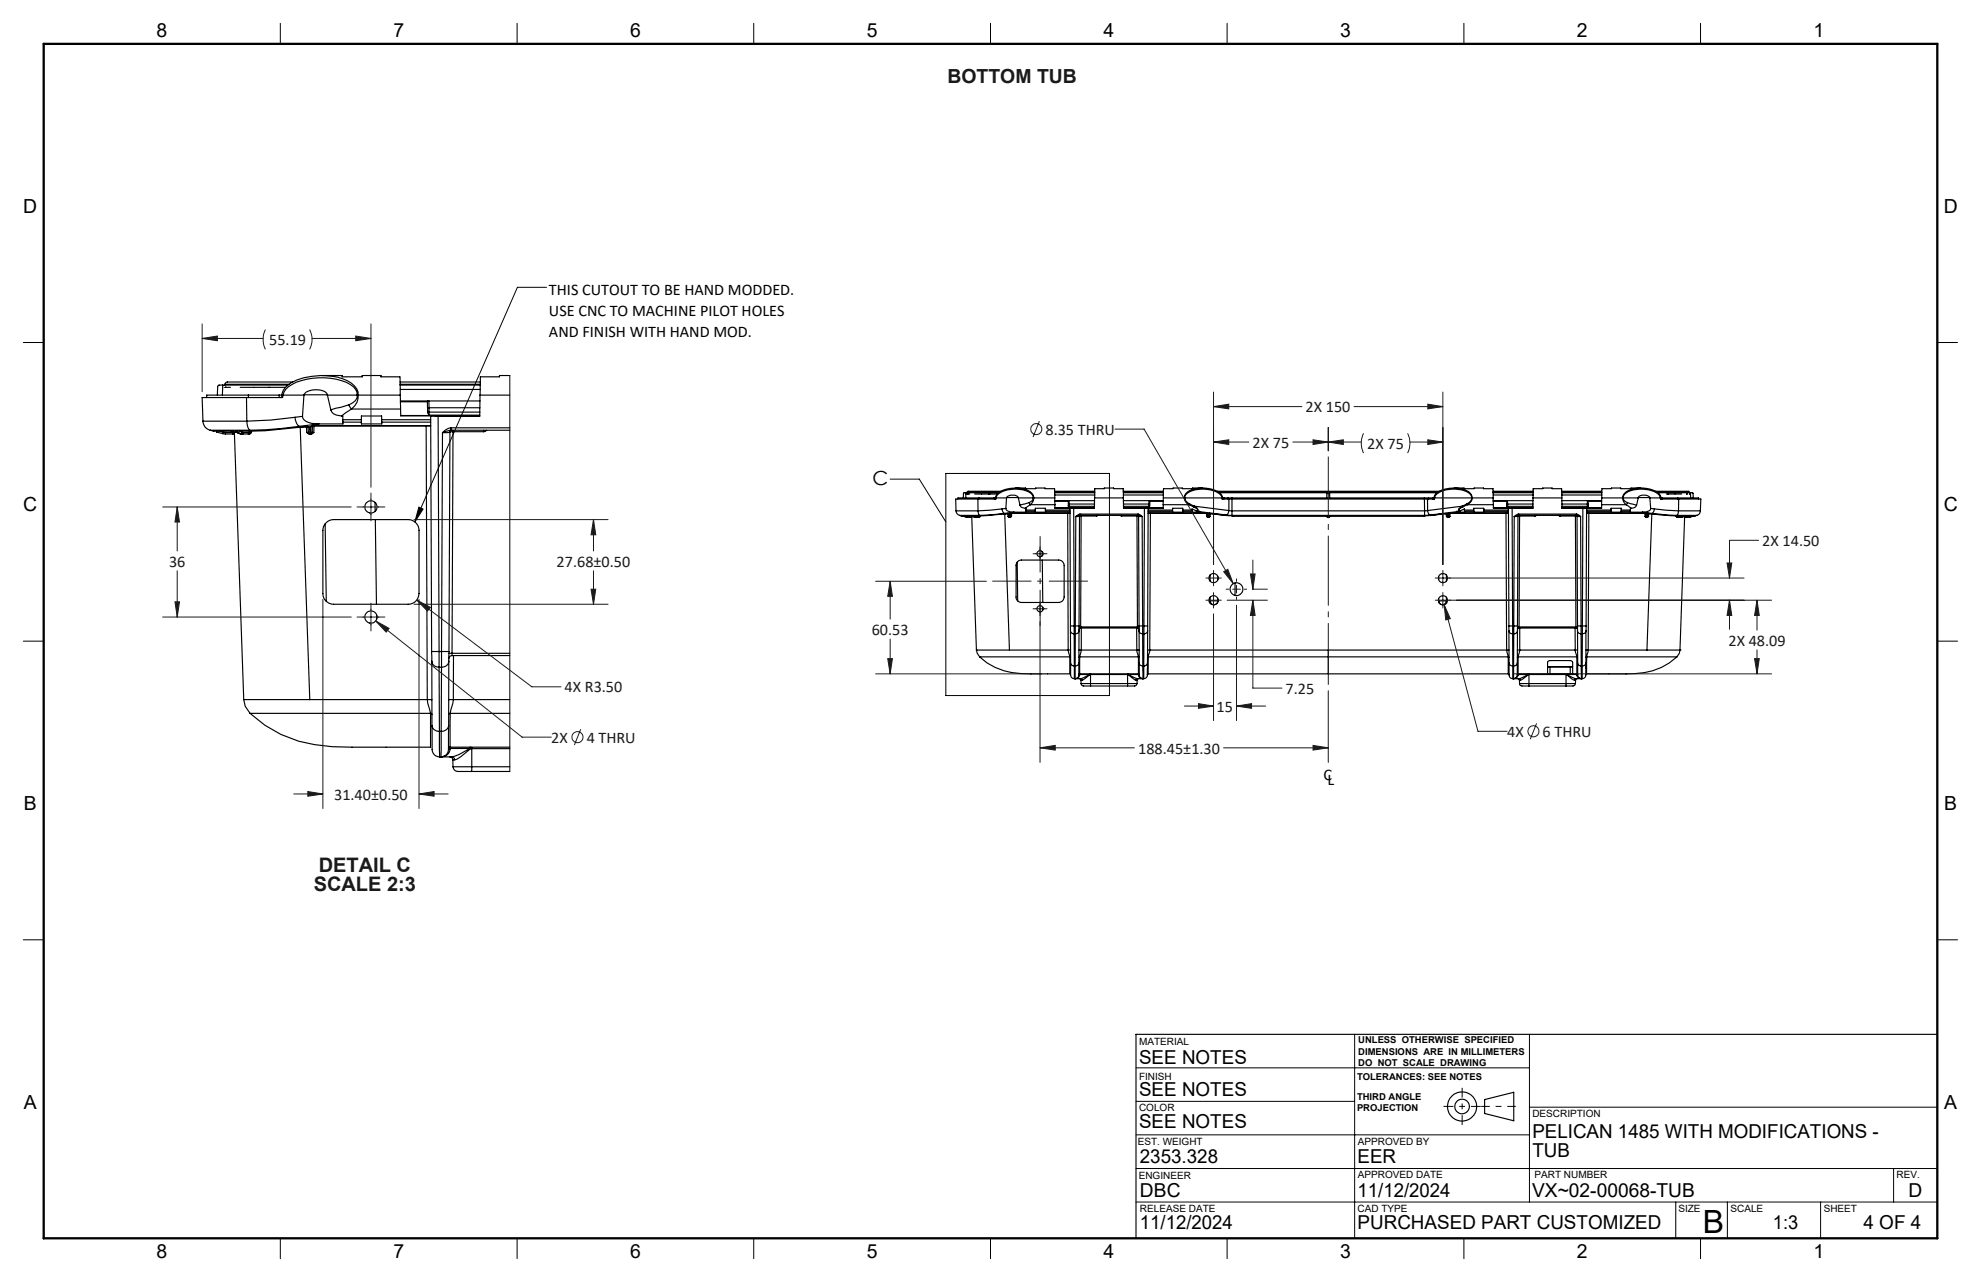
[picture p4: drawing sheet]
<svg xmlns="http://www.w3.org/2000/svg" width="432mm" height="279mm" viewBox="0 0 432 279" stroke-linecap="round" stroke-linejoin="round" font-family="sans-serif">
<g fill="none" stroke="#000" stroke-width=".25">
<path d="M44.2 91.8h9.6M44.2 91.8a2.05 2.05 0 0 0 1.6 2M45.8 93.8h8.7M45.8 93.8l.7 .1M46.5 93.9h3.8M46.5 93.9l.1 .1M47.2 93.9v.3l1.4 .3M47.8 93.9l.9 .3M48.5 83.9h14.3M48.5 83.9h-.8l-.3 .3v1.9M48.5 83.9v2.2M48.6 94.5l.5 .1"/>
<path d="M48.7 94.2l.4 .1M48.7 94.2l-.1 .3M49 83.7h14M49 83.7v.2M49.1 84.4h.1M49.1 84.4h1.1M49.1 94.3v.3M49.1 94.6h1.7M49.1 94.3h1.7M50.3 93.9l.5 .1M50.3 93.9l1 .3M50.8 94.3h.3"/>
<path d="M50.8 94.6h.3M50.8 94.3v.3M50.8 94v.3M50.8 94l.5 .1M51.1 94.1l2 58.4M51.3 94.1h.1M51.3 94.1l1 .4M51.3 94.1v.1M51.3 94.2l1 .3M51.5 94.2l1 .3M51.5 93.9v.1M51.5 93.9l-.2 .1 .2 .2"/>
<path d="M51.8 93.9l-.3 .3M52.1 93.9l.7 .3M52.3 94.5h.2M52.3 94.5l.6 .1M52.4 84.4h6.2M52.7 94.6h.2M52.8 94.2l-.3 .3M52.8 94.2l.3 .1M52.9 94.6h1.2M53.1 94.3l-.2 .3M53.1 94.3h1.3M53.7 86.6h-9.6l.1 5.2"/>
<path d="M53.7 86.6l.1 5.2M53.8 91.8a2.61 2.61 0 0 0 .7 2M54.2 86.1h-9.2v.5M54.2 86.1h6.7M54.2 86.1v.5M54.4 94.3l-.3 .3M54.4 94.3h.4M54.4 94v.3M54.8 94.3l-.3 .3h-.4M54.8 94v.3M58.6 84.4h.1M58.6 84.4h3.6"/>
<path d="M60.9 86.1h.8M60.9 86.1v.5M61.4 86v.6M61.7 86.1a4.7 4.7 0 0 1 3.9-3.1 14.5 14.5 0 0 1 10.8 .8 2.58 2.58 0 0 1 1.5 2.3M61.7 86.1l-.1 .5h-7.9M61.7 86.1h4.6M63.8 83.3h-14.2l-.4 .1-.2 .3M64.3 90.9l-5.2 .6-5.3 .3M64.3 90.9a2.6 2.6 0 0 0 .9 2M65.2 92.9l-7.3 .8-3.4 .1M65.2 93.1a73.8 73.8 0 0 1-12.1 .8h-1.6M65.2 92.9v.2"/>
<path d="M65.4 93.1l2.1 59.4M65.9 90.7a2.43 2.43 0 0 0 2.8 1.7h.8M65.9 90.7l-1.6 .2M66.3 86.1l-.4 4.6M66.3 86a3.1 3.1 0 0 1 3.3-1l1.3 .4 .4 .6M66.3 86v.1M66.3 86h5M66.5 93l1 .1M66.5 93h.1M66.5 93l-1.3 .1M66.6 93l.9 .1M66.6 93l-1.4 .1"/>
<path d="M66.8 93l.1 1.3M66.9 94.3h.3M66.9 94.3l.6 .3M67.2 93v1.2M67.2 94.2l.3 .3M67.2 94.3l.3 .3M67.2 94.2v.1M67.5 93.1v1.4M67.5 94.5v.1M67.5 94.5h.2M67.5 94.6h.2M67.7 94.5v.1"/>
<path d="M67.8 93l-.1 1.5M68.1 94.2l-.1 .2-.3 .1M68.1 94.3l-.4 .3M68.1 94.2v.1M68.1 94.3h.3M68.1 92.9l-.3 .1M68.1 92.6l-.1 .3 .5-.1M68.1 92.9v1.3M68.4 94.3l-.7 .3M68.4 92.8v1.5M68.5 92.8l-.7 .2M68.5 92.8h25.4"/>
<path d="M68.5 92.8h.1M69.5 92.4l-4.3 .5M70.3 81.8h4.3v.3h4.4v-.3h4v.3h4.2v4M70.3 81.9a11.5 11.5 0 0 0-8.1 2.6l-.5 .6-.3 1.1M70.4 81.8a10.2 10.2 0 0 1 6.9 2.3l.7 1.3 .1 .7M71.3 86l.1 .1M71.4 86.1h6.5M71.4 86.1l.7 3.2M72.1 89.3a2.06 2.06 0 0 0 2.3 1.4M74.4 90.7h.3v.8M74.7 91.5l.1 .5M74.7 91.5h4.1"/>
<path d="M74.8 92h4M74.8 92v.4h-5.3M76 88.2l.6 .9M76 88.2l-3.9 1.1M76.6 89.1l-2.2 1.6M76.6 89.1h10.7M77.9 86.1h.2M77.9 86.1a2.22 2.22 0 0 1-1.9 2.1M78.1 86.1a3.4 3.4 0 0 1-1.5 3M78.1 86.1h9.1M78.8 91.5v.5M78.8 91.5v-.8h4.4v.8"/>
<path d="M78.8 92v.4h4.4v-.4M83.2 91.5v.5M83.2 91.5h10.7M83.2 92h10.7M87.2 83.3h17.5M87.2 83.9h17.5M87.2 83.7h17.5M87.2 86.1l.1 3M87.2 84.9h17.5M87.3 87.4h17.3M87.3 87.6h5.9M87.3 89.1v1.5l6.6 .1"/>
<path d="M87.3 90.6h17.3M92.9 92.8l.2 59.7M93.2 87.6v2.2l.4 .7M93.2 88.8l.3 .1M93.2 87.4v.2M93.2 89.5l.3 .3M93.5 87.4v1.5M93.5 88.9v.9M93.5 89.8l.1 .7M93.5 89.8h11.1M93.5 88.9h11.1M93.6 90.5h11"/>
<path d="M93.9 90.7h1.6M93.9 90.7l.2 51.3M95.5 90.7l.2 51.3M96.4 94.3l-.2 47.7M98.1 94.2l-1.7 .1M98.1 94.1h.6M98.1 94.2l-.2 47.8M98.3 93.2a3 3 0 0 0-1.9 1.1M98.3 93.8h.1M98.3 93.8l-1.9 .5M98.3 93.2v.6M98.3 93.8h12.8"/>
<path d="M98.3 93.2h12.8M98.4 93.7l-.3 .5M98.7 93.8v.3M98.7 94.1l-.2 48.3M98.7 94.1h6.7M104.6 86.1v4.6h-9.1M104.6 86.1h6.5M105.4 93.8v.3M106.1 93.8l-.7 .3M111.1 81.8h-2.2v.3h-4.2l-.1 4M70.9 114.2l.2 16.9M70.9 114.1l.6-.5 1.2-.4h16.3a2.39 2.39 0 0 1 2.3 2.4v13.8a2.35 2.35 0 0 1-2.3 2.3h-16.3a2.35 2.35 0 0 1-2.3-2.3v-13.8l.1-.8z"/>
<path d="M81.7 109.5l.1 1.9M81.8 113.2l.3 18.5M208.4 111.3h4.8M208.4 111.3a1.09 1.09 0 0 0 .8 1M209.2 112.3h4.3M209.2 112.3l.3 .1M209.5 112.4h2M209.5 112.4h.1M209.9 112.4l.7 .3M210.1 112.4l.5 .1M210.5 107.4h7.2M210.5 107.4l-.5 .1v1"/>
<path d="M210.5 107.4v1.1M210.6 112.7h.3M210.6 112.5l.3 .1M210.6 112.5v.2M210.8 107.3h7M210.8 107.3v.1M210.8 107.7h.1M210.8 107.7h.6M210.9 112.6v.1M210.9 112.7h.8M210.9 112.6h.8M211.5 112.4h.2"/>
<path d="M211.5 112.4l.4 .1M211.7 112.4l.2 .1M211.7 112.6h.1M211.7 112.7h.1M211.7 112.6v.1M211.7 112.4v.2M211.8 112.5l1 29.2M211.9 112.5h.1M211.9 112.5l.5 .2M212 112.4h.1M212 112.5l.5 .2M212.1 112.4h1.6"/>
<path d="M212.1 112.4h-.2l.1 .1M212.2 112.4l-.2 .1M212.3 112.4l.4 .1M212.4 112.7h.1M212.4 107.7h3.2M212.4 112.7h.3M212.7 112.5l-.2 .2M212.7 112.7h.1M212.7 112.5l.1 .1M212.7 112.7h.6M212.8 112.6l-.1 .1M212.8 112.6h.7"/>
<path d="M213.1 108.8h-4.8l.1 2.5M213.1 108.8l.1 2.5M213.2 111.3l.3 1M213.4 108.5h-4.6v.3M213.4 108.5h3.3M213.4 108.5v.3M213.5 112.6l-.2 .1M213.5 112.6h.2M213.5 112.4v.2M213.7 112.6l-.4 .1M213.7 112.4v.2M215.6 107.7h.1"/>
<path d="M215.6 107.7h1.8M216.7 108.5h.4M216.7 108.5v.3M217 108.4v.4M217.1 108.5a2.34 2.34 0 0 1 2-1.6 6.9 6.9 0 0 1 5.7 .7l.4 .9M217.1 108.5v.3h-4M217.1 108.5h2.3M218.2 107.1h-7.2l-.2 .2M218.4 110.9l-5.2 .4M218.4 110.9l.2 .6 .3 .4M218.9 111.9l-5.4 .4M218.9 112l-5.2 .4"/>
<path d="M218.9 112h.1M218.9 111.9v.1M219 112l1 29.7M219.3 110.8a1.21 1.21 0 0 0 1.3 .8h.4M219.3 110.8l-.9 .1M219.4 108.5l-.1 2.3M219.4 108.4a1.74 1.74 0 0 1 2.5 0M219.4 108.4v.1M219.4 108.4h2.5M219.5 111.9l.5 .1M219.5 111.9h.1M219.6 111.9h.3"/>
<path d="M219.6 111.9l-.7 .1M219.7 111.9v.7M219.7 112.6h.2M219.7 112.6l.3 .1M219.9 111.9v.6M219.9 112.5l.1 .2M219.9 112.6l.1 .1M219.9 112.5v.1M219.9 111.9l.1 .1M220 112.7h.1M220 112v.7M220.1 112.7h.1"/>
<path d="M220.2 111.9l-.1 .8M220.3 112.5l-.2 .2M220.3 112.6l-.2 .1M220.3 112.5v.1M220.3 112.6h.2M220.3 111.9h-.1M220.3 111.8v.1l.2-.1M220.3 111.9v.6M220.5 112.6l-.4 .1M220.5 111.8v.8M220.5 111.8l-.3 .1M220.5 111.8h.1"/>
<path d="M220.5 111.8h12.7M221 111.6l-2.1 .3M221.4 106.4a4.9 4.9 0 0 0-4.3 1.6l-.1 .5M221.4 106.4l8.5 .1v2M221.5 106.4a4.4 4.4 0 0 1 3.6 1.4l.2 .7M221.9 108.4l.1 .1M222 108.5h3.2M222 108.5l.3 1.6M222.3 110.1a1.03 1.03 0 0 0 1.2 .7M223.5 110.8h.1v.4M223.6 111.2l.1 .2M223.6 111.2h2.1"/>
<path d="M223.7 111.4v.2h-2.7M223.7 111.4h2M224.3 109.5l.3 .5M224.3 109.5l-2 .6M224.6 110l-1.1 .8M224.6 110h5.3M225.2 108.5l-.2 .6-.7 .4M225.3 108.5h-.1M225.3 108.5a1.75 1.75 0 0 1-.7 1.5M225.3 108.5h4.6M225.7 111.2v.2M225.7 111.2v-.4h2.2v.4"/>
<path d="M225.7 111.4v.2h2.2v-.2M227.9 111.2v.2M227.9 111.2h5.3M227.9 111.4h5.3M229.9 107.1h8.7M229.9 107.4h8.7M229.9 107.3h8.7M229.9 108.5v1.5M229.9 109.1h8.7M229.9 107.9h8.7M229.9 109.2h3M229.9 110.7h8.6"/>
<path d="M229.9 110v.7l3.3 .1M232.7 111.8l.1 29.9M232.9 109.2v1.1l.1 .4v-.4M232.9 110.2l.1 .1M232.9 109.9h.1M232.9 109.1v.1M233 109.1v.8M233 109.9v.4M233 110.3h5.6M233 109.9h5.6M233.2 110.8h.8M233.2 110.8l.1 25.6"/>
<path d="M234 110.8l.1 25.6M234.5 112.6l-.1 23.8M235.3 112.5l-.8 .1M235.3 112.5h.4M235.3 112.5l-.1 23.9M235.4 112l-.9 .6M235.4 112.3h.1M235.4 112.3l-.9 .3M235.4 112v.3M235.4 112.3h12.7M235.4 112h12.7M235.5 112.3l-.2 .2"/>
<path d="M235.7 112.3v.2M235.7 112.5l-.2 24.1M235.7 112.5h3.3M238.6 108.5v-2h2.1v-.1l4.1 .1 .1 2M238.6 108.5l-.1 2.3h-4.5M238.6 108.5h6.3M239 112.3v.2M239.3 112.3l-.3 .2M244.2 112.3l.3 .2M244.5 112.3v.2M244.5 112.5h3.3M244.8 107.1h8.8"/>
<path d="M244.9 109.1h8.6M244.9 107.9h8.7M244.9 108.5v2.3h4.5M244.9 107.4h8.7M244.9 107.3h8.7M244.9 110.7h8.6M244.9 110.3h5.5M244.9 109.9h5.5M247.8 112.5h.4M247.8 112.3v.2M247.8 112.5l.1 24.1M248 112.3l.2 .2"/>
<path d="M248.1 112l.9 .6M248.1 112.3l.9 .3M248.1 112.3h.1M248.1 112v.3M248.2 112.5l.8 .1M248.2 112.5l.1 23.9M249 112.6l.1 23.8M249.4 110.8l-.1 25.6M250.3 110.8h-.9M250.3 111.8h12.7M250.3 110.8l-.1 25.6M250.3 111.2h5.3"/>
<path d="M250.3 111.4h5.3M250.4 109.9v.4M250.4 109.9h.2M250.4 109.1v.8M250.6 110.2l-.2 .1M250.6 109.2l-.2 1.5v-.4M250.6 109.2h2.9M250.6 109.1v.1M250.8 111.8l-.2 29.9M253.5 110h5.7M253.5 110v.7l-3.2 .1M253.6 108.5l-.1 1.5"/>
<path d="M253.6 108.5h12.7M255.6 111.2v.2M255.6 111.2v-.4h2.2v.4M255.6 111.4v.2h2.2v-.2M257.8 111.2v.2M257.8 111.2h2M257.8 111.4h2M259.2 110l1 .5M259.3 109.9l-.1 .1M259.3 109.9l1 .4M259.8 111.2v.2M259.8 111.2v-.3l.9 .4"/>
<path d="M259.8 111.4v.2h1.7v-.2M260.2 110.5l.9 .6v.1l-.4 .1M260.3 110.3l-.1 .2M260.3 110.3l.8 .7v.3h-.3M260.3 110.3l7.6 1M260.7 111.3h.1M260.8 111.3l.7 .1M261.5 111.4l5.9 .9M262 106.4a4.9 4.9 0 0 1 4.3 1.6l.2 .5M262 106.4a4.6 4.6 0 0 0-3.7 1.4 1.58 1.58 0 0 0 .9 2.2M262 106.4l-8.4 .1v2M263 111.8l.2 .1"/>
<path d="M263 111.8l.3 .1M263 111.8h.1M263 111.8v.8M263 112.6h.2M263 112.6l.3 .1M263.1 111.9l.1 .6M263.2 112.5l.1 .2M263.2 112.6l.1 .1M263.2 112.5v.1M263.2 111.9h.1M263.3 112.7h.1M263.3 111.9v.8"/>
<path d="M263.4 112.7h.1M263.5 112l-.1 .7M263.6 112h-.1M263.6 112.5l-.2 .2M263.6 112.6l-.2 .1M263.6 112.5v.1M263.6 112.6h.2M263.6 111.8v.1h.3M263.6 111.9v.6M263.8 112.6l-.4 .1M263.8 111.9v.7M263.9 111.9h.1"/>
<path d="M263.9 111.9l3.4 .4M263.9 111.9l-.4 .1M265.3 107.1h48.5M265.7 107.3h47.6M265.8 107.4h47.4M266.3 108.5h.5M266.3 108.5a3.3 3.3 0 0 0-3.2-1.8 5.5 5.5 0 0 0-4.7 1.2 1.38 1.38 0 0 0 .9 2M266.3 108.5l.1 .3h1.5M266.5 108.4v.4M266.8 108.5h.9M266.8 108.5v.3M267.3 112.3l1.3 .1"/>
<path d="M267.4 112.3h1.1M267.7 108.5h.8M267.7 108.5v.3M267.9 111.3l-.5 1M267.9 111.3h.6M267.9 108.8h42.6M267.9 108.8v2.5M268.5 111.3v1M268.5 112.3h42M268.5 108.5h42M268.5 108.5v2.8M268.5 111.3h42"/>
<path d="M268.6 112.4h.1M268.6 112.4h20.5M289.1 112.4l.4 .1M289.1 112.4h.1M289.1 112.6h.2M289.1 112.6l.4 .1M289.1 112.4v.2M289.2 107.6v.9M289.2 107.6h.6M289.2 107.4v.2M289.3 112.5l.2 .2M289.3 112.6l.2 .1"/>
<path d="M289.3 112.5v.1M289.3 112.4v.1M289.5 112.7h.1M289.5 112.5v.2M289.6 112.7h.1M289.6 112.5v.2M289.7 112.5h-.1M289.7 112.4v.1l.2-.1M289.7 112.5l-.1 .2M289.7 112.6l-.1 .1M289.7 112.5v.1M289.7 112.6h.2"/>
<path d="M289.7 112.4v.1M289.8 107.4v.2M289.8 107.6v.9M289.9 112.4l-.3 .1M289.9 112.6l-.3 .1M289.9 112.4h.1M289.9 112.4h20.5M289.9 112.4v.2M310.4 112.4h.1M310.5 108.8h.6M310.5 108.5h.9M310.5 108.8v2.5"/>
<path d="M310.5 108.5v.3M310.5 111.3v1M311.1 108.8l.1 2.5M311.2 111.3l.1 .5 .3 .5M311.2 111.3h-.7M311.4 108.5h.8M311.4 108.5v.3M311.6 112.3h-1.1M311.7 112.3l-1.3 .1M312.2 108.5h.5M312.2 108.5v.3M312.6 108.4v.4"/>
<path d="M312.7 108.5a2.34 2.34 0 0 1 1.9-1.6 6.9 6.9 0 0 1 5.8 .7l.4 .9M312.7 108.5l-.1 .3h-1.5M312.7 108.5h8.1M315.1 111.9l.5 .1M315.1 111.9l-3.4 .4M315.1 111.9h.1M315.2 111.9l.1 .7M315.3 112.6h.2M315.3 112.6l.3 .1M315.4 111.9l.1 .6M315.5 112.5l.1 .2M315.5 112.6l.1 .1"/>
<path d="M315.5 112.5v.1M315.6 112.7h.1M315.6 112v.7M315.7 112.7h.1M315.7 111.9v.8M315.8 111.9h-.1M315.9 112.5l-.2 .2M315.9 112.6l-.2 .1M315.9 112.5v.1M315.9 112.6h.2M315.9 111.8l-.1 .1 .3-.1M315.9 111.9v.6"/>
<path d="M316.1 112.6l-.4 .1M316.1 111.8v.8M316.1 111.8l-.4 .1M316.1 111.8h.1M316.1 111.8h12.7M317 106.4a4.9 4.9 0 0 0-4.3 1.6l-.1 .5M317 106.4l8.4 .1 .1 2M317 106.4a4.4 4.4 0 0 1 3.7 1.4l.2 .7M317.5 111.4l-5.9 .9M317.5 111.4v.2h1.7v-.2M318.2 111.3l-.7 .1M318.3 111.3h-.1"/>
<path d="M318.7 110.3l.1 .2M318.7 110.3l-.8 .7 .1 .3h.2M318.7 110.3l-7.5 1M318.8 110.5l-.8 .6v.1l.3 .1M319.2 111.2v.2M319.2 111.2h2M319.2 111.2v-.3l-.9 .4M319.2 111.4h2M319.7 109.9l.1 .1M319.7 109.9l-1 .4M319.8 110h5.7M319.8 110l-1 .5"/>
<path d="M320.8 108.5h.1M320.8 108.5a1.55 1.55 0 0 1-1.1 1.4M320.9 108.5a1.65 1.65 0 0 1-1.1 1.5M320.9 108.5h4.6M321.2 111.2v.2M321.2 111.2v-.4h2.2v.4M321.2 111.4v.2h2.3v-.2M323.4 111.2l.1 .2M323.4 111.2h5.4M323.5 111.4h5.3M325.4 107.1h8.8M325.4 107.4h8.8"/>
<path d="M325.4 107.3h8.8M325.5 108.5v1.5M325.5 109.1h8.7M325.5 107.9h8.7M325.5 109.2h2.9M325.5 110.7h8.6M325.5 110v.7l3.3 .1M328.3 111.8l.1 29.9M328.4 109.2v1.1l.2 .4v-.4M328.4 110.2l.2 .1M328.4 109.9h.2M328.4 109.1v.1"/>
<path d="M328.6 109.1v.8M328.6 109.9v.4M328.6 110.3h5.6M328.6 109.9h5.6M328.8 110.8h.8M328.8 110.8l.1 25.6M329.6 110.8l.1 25.6M330.1 112.6l-.1 23.8M330.9 112.5l-.8 .1M330.9 112.5h.3M330.9 112.5l-.1 23.9M331 112l-.9 .6"/>
<path d="M331 112.3l-.9 .3M331 112.3h.1M331 112v.3M331 112.3h12.6M331 112h12.6M331 112.3l-.1 .2M331.2 112.3v.2M331.2 112.5l-.1 24.1M331.2 112.5h3.4M334.2 108.5v-2h2.1v-.1l4.1 .1v2M334.2 108.5l-.1 2.3h-4.5M334.2 108.5h6.2"/>
<path d="M334.6 112.3v.2M334.9 112.3l-.3 .2M339.7 112.3l.3 .2M340 112.3v.2M340 112.5h3.4M340.4 107.1h8.7M340.4 109.1h8.7M340.4 107.9h8.7M340.4 108.5l.1 2.3h4.5M340.4 107.4h8.7M340.4 107.3h8.7M340.5 110.7h8.6"/>
<path d="M340.5 110.3h5.5M340.5 109.9h5.5M343.4 112.5h.3M343.4 112.3v.2M343.4 112.5l.1 24.1M343.5 112.3l.2 .2M343.6 112l.9 .6M343.6 112.3h.1M343.6 112.3l.9 .3M343.6 112v.3M343.7 112.5l.8 .1M343.7 112.5l.2 23.9"/>
<path d="M344.5 112.6l.1 23.8M345 110.8l-.1 25.6M345.8 110.8h-.8M345.8 111.8h12.7M345.8 110.8l-.1 25.6M345.8 111.2h5.4M345.8 111.4h5.4M346 109.9v.4M346 109.9h.2M346 109.1v.8M346.1 110.2l-.1 .1M346.2 109.2l-.1 1.1-.1 .4v-.4"/>
<path d="M346.2 109.2h2.9M346.2 109.1v.1M346.3 111.8l-.1 29.9M349.1 110h5.4M349.1 110v.7l-3.3 .1M349.1 108.5v1.5M349.1 108.5h4.6M351.2 111.2v.2M351.2 111.2v-.4h2.2v.4M351.2 111.4v.2h2.2v-.2M353.4 111.2v.2M353.4 111.2h2"/>
<path d="M353.4 111.4h2M353.7 108.5h.1M353.7 108.5a1.75 1.75 0 0 0 .8 1.5M353.8 108.5a1.81 1.81 0 0 1 1.7-1.6 7.3 7.3 0 0 1 5.9 .7l.5 .9M353.8 108.5a.97 .97 0 0 0 1 1M353.8 108.5h3.3M354.5 110l1 .8M354.8 109.5l-.3 .5M354.8 109.5l1.9 .6M355.4 111.2v.2M355.4 111.4v.2h2.6M355.5 110.8h-.1v.4"/>
<path d="M356.7 110.1a1.05 1.05 0 0 1-1.2 .7M357.1 108.4a1.78 1.78 0 0 1 2.5 0M357.1 108.5l-.4 1.6M357.1 108.4v.1M357.1 108.4h2.5M357.6 106.4a4.9 4.9 0 0 1 4.3 1.6l.2 .5M357.6 106.4l-8.4 .1-.1 2M357.6 106.4a4.6 4.6 0 0 0-3.7 1.4l-.2 .7M358 111.6l2.2 .3M358.5 111.8l.2 .1M358.5 111.8l.4 .1M358.5 111.8h.1"/>
<path d="M358.5 111.8l.1 .8M358.6 112.6h.1M358.6 112.6l.3 .1M358.7 111.9v.6M358.7 112.5l.2 .2M358.7 112.6l.2 .1M358.7 112.5v.1M358.7 111.9h.2M358.9 112.7h.1M358.9 111.9v.8M359 112.7h.1M359 112v.7"/>
<path d="M359.1 112h-.1M359.2 112.5l-.2 .2M359.2 112.6l-.2 .1M359.2 112.5v.1M359.2 112.6h.1M359.2 111.8l-.1 .1h.4M359.2 111.9v.6M359.3 112.6l-.3 .1M359.3 111.9v.7M359.5 111.9l.7 .1M359.5 111.9h.1M359.5 111.9l-.5 .1"/>
<path d="M359.6 108.5h2.3M359.6 108.4v.1M359.6 108.5l.2 2.3M359.8 110.8a1.21 1.21 0 0 1-1.3 .8h-.5M359.8 110.8l.8 .1M360 112l-1 29.7M360.2 111.9l5.3 .4M360.2 112l4.1 .4h2.7M360.2 112h.1M360.2 111.9v.1M360.6 110.9l5.3 .4M360.6 110.9l-.1 .5-.3 .5"/>
<path d="M360.9 107.1h5.7a1.96 1.96 0 0 1 1.6 .1v.1M361.2 107.3h7M361.4 107.4h7.1M361.9 108.5h.4M361.9 108.5v.3h4M362.1 108.4v.4M362.3 108.5h3.4M362.3 108.5v.3M363.2 107.7h.1M363.5 107.7h.1M363.5 107.7h3.1M365.4 112.6l.3 .1"/>
<path d="M365.4 112.6h.2M365.4 112.4v.2M365.5 112.3h4.4M365.6 112.6l.1 .1M365.6 112.6h.6M365.6 112.4v.2M365.7 108.5h4.5v.3M365.7 108.5v.3M365.7 112.7h.6M365.9 111.3l-.1 .7-.3 .3M365.9 111.3h4.7M365.9 108.8h4.8l-.1 2.5"/>
<path d="M365.9 108.8v2.5M366.2 112.6l.1 .1M366.3 112.7h.1M366.4 112.5l.1 .2M366.4 112.5l-.2 .1M366.5 112.7h.1M366.6 112.7h.1M366.6 112.7h-.3M366.7 112.4l-.3 .1M366.9 112.4l.1 .1M367 112.4h.1M367 112.5l-.5 .2"/>
<path d="M367 112.4v.1M367.1 112.5l-.5 .2M367.1 112.5h.1M367.2 112.6h.2M367.2 112.7h.2M367.2 112.5l-1 29.2M367.4 112.6v.1M367.4 112.7h.8M367.4 112.6h.8M367.4 112.4v.2M367.6 112.4l-.5 .1M367.6 112.4h1.9"/>
<path d="M367.6 107.7h.1M368.2 112.6v.1M368.2 107.7h.1M368.2 107.3v.1M368.3 107.7h.2M368.4 112.5l-.2 .1M368.4 112.5l.1 .2M368.5 112.7h-.3M368.5 107.4l.5 .1 .1 1M368.5 107.7v.8M368.5 107.4v.3M368.9 112.4l-.5 .1"/>
<path d="M369.1 112.4l-.6 .3M369.4 112.4h.1M369.9 112.3l-.4 .1M370.6 111.3a.99 .99 0 0 1-.7 1M82.1 134v.9M221.7 122.5l.1 8.5M221.8 122.5l.6-.4h8.4a1.2 1.2 0 0 1 1.2 1.1v6.9a1.2 1.2 0 0 1-1.2 1.2h-8.2a1.21 1.21 0 0 1-1.1-1.2v-7.1zM227.2 120.2v.9M227.2 122.1l.1 9.2M227.3 132.4v.5M233.3 136.4h.8M233.3 137.5a.8 .8 0 0 0 .8 .6"/>
<path d="M233.3 136.4v1.1M233.3 137.5l.1 7M234.1 136.4v1.7M234.1 136.4h.3M234.1 138.1h.3M234.1 138.1l.1 7M234.4 136.4h.8M234.4 136.4v1.7M234.4 138.1v7M235.2 136.4v1.1M235.2 137.5a.8 .8 0 0 1-.8 .6M235.2 136.6h.3"/>
<path d="M235.2 137.5v7M235.5 136.6v.3M235.5 136.9l-.3 .3M235.5 136.6h12.4M235.5 136.9h12.4M235.7 136.9v4.8M247.8 136.9v4.8M247.9 136.6h.4M247.9 136.6v.3M247.9 136.9l.4 .3M248.3 136.4h.8M248.3 137.5a.73 .73 0 0 0 .8 .6"/>
<path d="M248.3 136.4v1.1M248.3 137.5v7M249.1 136.4v1.7M249.1 136.4h.2M249.1 138.1h.2M249.1 138.1v7M249.3 136.4h.9M249.3 136.4v1.7M249.3 138.1v7M250.2 136.4v1.1M250.2 137.5a.8 .8 0 0 1-.9 .6M250.2 137.5l-.1 7"/>
<path d="M263.8 131a.85 .85 0 0 0 1.3 .7M263.8 131h1.7M263.8 125.3v1.3M263.8 130.1v.9M265.5 131l-.2 .5M265.5 125.7v.6M265.5 130.5v.5M269.2 127v2.8M313.6 131l.2 .5M313.6 131h1.7M313.6 125.7v.6M313.6 130.5v.5"/>
<path d="M315.3 131a.87 .87 0 0 1-1.4 .7M315.3 125.3v1.3M315.3 130.1v.9M328.9 136.4h.8M328.9 136.4v1.1M328.9 137.5a.8 .8 0 0 0 .8 .6M328.9 137.5v7M329.7 136.4v1.7M329.7 136.4h.3M329.7 138.1h.3M329.7 138.1v7M330 136.4h.8"/>
<path d="M330 136.4v1.7M330 138.1l-.1 7M330.8 136.4v1.1M330.8 137.5a.8 .8 0 0 1-.8 .6M330.8 136.6h.3M330.8 137.5l-.1 7M331.1 136.6v.3M331.1 136.9l-.3 .3M331.1 136.6h12.4M331.1 136.9h12.4M331.3 136.9v4.8M343.3 136.9l.1 4.8"/>
<path d="M343.5 136.6h.4M343.5 136.9l.4 .3M343.5 136.6v.3M343.9 136.4h.7M343.9 137.5a.73 .73 0 0 0 .7 .6M343.9 136.4v1.1M343.9 137.5v7M344.6 136.4v1.7M344.6 136.4h.3M344.6 138.1h.3M344.6 138.1l.1 7M344.9 136.4h.8"/>
<path d="M344.9 136.4v1.7M344.9 138.1v7M345.7 137.5a.73 .73 0 0 1-.8 .6M345.7 137.5v7M345.7 136.4v1.1M53.1 152.5h14.4M53.1 152.5l.3 1.4 1.1 1.6M54.5 155.5h39.3M54.5 155.5a27.1 27.1 0 0 0 17.9 7.2l21.4 .1v-7.3M67.5 152.5h25.6M93.1 152.5h1.1M93.1 152.5l.7 3"/>
<path d="M93.8 155.5l.4 .2M94.1 142h1.6M94.1 142v2.1M94.1 144.1a1.47 1.47 0 0 0 1.6 1.3M94.1 144.1l.1 14M94.2 158.1a1.47 1.47 0 0 0 1.6 1.3M94.2 158.1v4.5a1.82 1.82 0 0 0 1.6 2.4M95.7 142v3.4M95.7 145.4h.5M95.7 142h.5M95.7 145.4l.1 14M95.8 159.4v5.6"/>
<path d="M95.8 159.4h.4M96.2 159.4l-.1 5.6M96.2 142h1.7M96.2 142v3.4M96.2 145.4v14M97.8 158.1a1.47 1.47 0 0 1-1.6 1.3M97.8 158.1v5.2M97.8 144.1a1.47 1.47 0 0 1-1.6 1.3M97.8 144.1v14M97.9 142l-.1 2.1M97.9 142.4h.6M98.1 155.5l-.3 .2"/>
<path d="M98.1 155.5v7.3M98.1 155.5h13M98.5 142.4v.5M98.5 142.9a.73 .73 0 0 0-.7 .6M98.5 142.4h12.6M98.5 142.9h12.6M98.8 152.5h-1M98.8 152.5l-.7 3M98.8 152.5h12.3M98.8 142.9v9.6M212.8 141.7h7.2M212.8 141.7l.2 .7 .5 .8"/>
<path d="M212.8 141.7h.1M213.5 143.2h19.7M213.5 143.2a14.8 14.8 0 0 0 11.1 3.7M220 141.7h12.8M224.6 146.9h.1M232.8 141.7h.6M232.8 141.7l.4 1.5M233.2 143.2l.2 .1M233.2 143.2v3.7h-8.6M233.4 144.5a.74 .74 0 0 0 .8 .6M233.4 144.5v1.5a1.63 1.63 0 0 0 .5 1.8l.3 .1M234.2 145.1v2.8"/>
<path d="M234.2 145.1h.2M234.2 147.9h1.3M234.4 145.1v2.8M235.2 144.5a.74 .74 0 0 1-.8 .6M235.2 141.7h.5M235.2 147.1a.85 .85 0 0 1-.8 .8M235.2 144.5v2.6M235.3 147.9l.2 .1 .1 .2M235.3 143.2l-.1 .1M235.3 143.2v3.7M235.3 146.9l-.1 .1h.1M235.3 147.1h-.1"/>
<path d="M235.3 147.1a.95 .95 0 0 1-.9 .8M235.3 146.9v.1M235.3 147v.1M235.3 143.2h12.8M235.3 146.9h12.8M235.3 147h2.3M235.5 147.9l.3 .3M235.6 148.2h.2M235.6 148.2l.1 .8M235.7 149h2M235.7 149a.67 .67 0 0 0 .9 .5h1.1M235.7 141.7l-.4 1.5"/>
<path d="M235.7 141.7h12.1M237.5 146.9l-.4 .3-1.6 .7M237.5 146.9l.1 .1M237.6 147h.1M237.6 147l-1.8 1.2M237.7 146.9v.1M237.7 149v.5M237.7 147h8.1M237.7 147v2M237.7 149h8.1M237.7 149.5h8.1M245.8 147h.1"/>
<path d="M245.8 146.9v.1M245.8 149h2M245.8 149v.5M245.8 147v2M245.9 146.9v.1M245.9 147l1.7 1.2M245.9 147h2.2M246 146.9l.4 .3 1.5 .7M247.6 148.2h.3M247.8 141.7h.5M247.8 141.7l.3 1.5M247.8 149l-.3 .5h-1.7"/>
<path d="M247.9 148.2l-.1 .8M247.9 147.9l-.2 .1-.1 .2M247.9 147.9h1.4M248.1 143.2l.2 .1M248.1 146.9l.2 .1h-.2M248.1 143.2v3.7M248.1 147.1h.2M248.1 147.1a.87 .87 0 0 0 1 .8M248.1 146.9v.1M248.1 147v.1M248.2 147.9l-.3 .1v.2M248.3 144.5a.68 .68 0 0 0 .8 .6"/>
<path d="M248.3 147.1a.85 .85 0 0 0 .8 .8M248.3 144.5v2.6M249.1 145.1v2.8M249.1 145.1h.2M249.3 145.1v2.8M250.1 144.5a.74 .74 0 0 1-.8 .6M250.1 141.7h.5M250.1 144.5v2.2a.91 .91 0 0 1-.8 1.2M250.3 146.9l-.2 .1M250.3 146.9h78.5M250.3 143.2l-.2 .1M250.3 143.2h39.2"/>
<path d="M250.3 143.2v3.7M250.6 141.7l-.3 1.5M250.6 141.7h77.8M289.5 141.7v1.5M289.5 143.2v3.7M289.5 143.2h39.3M328.4 141.7h.5M328.4 141.7l.4 1.5M328.8 143.2l.1 .1M328.8 143.2v3.7M328.8 146.9l.1 .1M328.9 144.5a.74 .74 0 0 0 .8 .6"/>
<path d="M328.9 144.5v1.5a1.63 1.63 0 0 0 .5 1.8l.3 .1M329.7 145.1v2.8M329.7 145.1h.2M329.7 147.9h1.4M329.9 145.1v2.8M330.7 144.5a.74 .74 0 0 1-.8 .6M330.7 141.7h.6M330.7 147.1a.85 .85 0 0 1-.8 .8M330.7 144.5v2.6M330.8 147.9l.2 .1 .2 .2M330.9 143.2l-.2 .1M330.9 143.2v3.7"/>
<path d="M330.9 146.9l-.2 .1h.2M330.9 147.1h-.2M330.9 147.1a.95 .95 0 0 1-1 .8M330.9 146.9v.1M330.9 147v.1M330.9 143.2h12.8M330.9 146.9h12.8M330.9 147h2.2M331.1 147.9l.3 .3M331.2 148.2h.2M331.2 148.2v.8M331.2 149h2.1"/>
<path d="M331.2 149a.67 .67 0 0 0 1 .5h1.1M331.3 141.7l-.4 1.5M331.3 141.7h12.1M333.1 146.9l-.5 .3-1.5 .7M333.1 146.9v.1M333.1 147h.2M333.1 147l-1.7 1.2M333.3 146.9v.1M333.3 149v.5M333.3 147h8M333.3 147v2M333.3 149h8"/>
<path d="M333.3 149.5h8M337.3 145.3h.2M337.5 145.3h.4M337.5 145.3h5.1M337.9 145.3v1.6h-.6v-2.5l.3-.4h4.9l.3 .4v2.5h-.5v-1.6M337.9 145.3h4.4M341.3 147h.2M341.3 146.9v.1M341.3 149h2.1M341.3 149v.5M341.3 147v2M341.5 146.9v.1"/>
<path d="M341.5 147l1 .9 .7 .3M341.5 147h2.2M341.5 147l2 .9M342.6 145.3h-.3M342.6 145.3h.2M343.2 148.2h.2M343.4 141.7h.5M343.4 141.7l.3 1.5M343.4 149l-.4 .5h-1.7M343.4 148.2v.8M343.5 147.9l-.2 .1-.1 .2M343.5 147.9h1.4"/>
<path d="M343.7 143.2l.2 .1M343.7 146.9l.2 .1h-.2M343.7 143.2v3.7M343.7 147.1h.2M343.7 147.1a.87 .87 0 0 0 1 .8M343.7 146.9v.1M343.7 147v.1M343.7 147.9l-.2 .1-.1 .2M343.9 144.5a.68 .68 0 0 0 .8 .6M343.9 147.1a.85 .85 0 0 0 .8 .8M343.9 144.5v2.6M344.7 145.1v2.8"/>
<path d="M344.7 145.1h.2M344.9 145.1v2.8M345.6 145.3h.2M345.6 145.6h.2M345.6 145.5h.2M345.7 144.5a.74 .74 0 0 1-.8 .6M345.7 141.7h.5M345.7 144.5v2.2a.91 .91 0 0 1-.8 1.2M345.9 143.2l-.2 .1M345.9 143.2h19.6M345.9 143.2l-.1 3.7h8.6M346.2 141.7l-.3 1.5"/>
<path d="M346.2 141.7h12.8M354.4 146.9h.1M359 141.7h7.2M365.5 143.2a14.8 14.8 0 0 1-11.1 3.7M366.2 141.7l-.2 .7-.5 .8M366.2 141.7h.1M95.8 165h2.7M97.8 163.3a1.63 1.63 0 0 1-1.7 1.7M98 165a.66 .66 0 0 1 .7 .6M98.1 162.8l-.2 .1-.1 .3 .3-.1M98.1 163.3h-.3M98.1 163.3a1.87 1.87 0 0 1-2 1.7"/>
<path d="M98.1 162.8v.3M98.1 163.1v.2M98.1 162.8h13M98.1 163.1h4.3M98.5 165a.66 .66 0 0 1 .6 .6M98.7 165.6h.4M98.7 165.6v1.5M98.7 167.1h4.1M98.7 167.1a1.22 1.22 0 0 0 1.6 1h2.5M102.4 162.8v.3M102.4 163.1a12 12 0 0 1-3.9 1.9M102.4 163.1l.2 .1"/>
<path d="M102.5 162.8l.1 .4M102.6 163.2h.2M102.6 163.2a10.1 10.1 0 0 1-3.5 2.4M102.8 162.8v.4M102.8 167.1v1M102.8 163.2h8.3M102.8 163.2v3.9M102.8 167.1h8.3M102.8 168.1h8.3M323.6 239.6l6.4-1.5v6.2l-6.4-1.6zM422.3 225.4h-174.7v44.5"/>
<circle cx="80.8" cy="110.5" r="1.33"/>
<circle cx="80.8" cy="134.5" r="1.32"/>
<circle cx="226.7" cy="132.7" r=".68"/>
<circle cx="226.7" cy="120.7" r=".68"/>
<circle cx="264.5" cy="126" r="1"/>
<circle cx="264.5" cy="130.8" r="1"/>
<circle cx="269.5" cy="128.4" r="1.39"/>
<circle cx="314.5" cy="130.8" r="1"/>
<circle cx="314.5" cy="126" r="1"/>
<circle cx="318.7" cy="241.1" r="3.2"/>
<circle cx="318.7" cy="241.2" r="1.6"/>
</g>
<g fill="none" stroke="#000" stroke-width=".22">
<path d="M61.1 5.1v4.5M112.7 5.1v4.5M164.3 5.1v4.5M215.9 5.1v4.5M267.5 5.1v4.5M319.1 5.1v4.5M370.7 5.1v4.5M5.1 74.6h4.4M119.1 62.6h-6.3l-22.4 51.2M422.3 74.6h4.4M111.1 81.8v86.3M91.3 110.5l.9 .4-1.8 2.9z"/>
<path d="M194 104.4h6.4l5.8 9.3M206.2 103.2h35.6v48.4h-35.6zM5.1 139.7h4.4M422.3 139.7h4.4M5.1 204.8h4.4M422.3 204.8h4.4M247.6 232.7h85.8M295.3 225.4v44.5M333.4 225.4v36.6M247.6 254.7h174.7M247.6 247.3h85.8M247.6 240h47.7"/>
<path d="M333.4 241.3h88.9M412.7 254.7v7.3M61.1 269.9v4.4M112.7 269.9v4.4M164.3 269.9v4.4M215.9 269.9v4.4M247.6 262h174.7M267.5 269.9v4.4M319.1 269.9v4.4M365.3 262v7.9M370.7 269.9v4.4M376.5 262v7.9"/>
<path d="M396.8 262v7.9"/>
</g>
<g fill="none" stroke="#191924" stroke-width=".22">
<path d="M44.1 73.8l3.3-.6v1.1zM44.1 70.6v14.8M44.1 73.8h13.3M57.9 71.8a4.9 4.9 0 0 0 0 4.3M67.5 71.8l.1 .3a4.7 4.7 0 0 1-.1 4M68 73.8h12.9M77.5 73.2l3.4 .6-3.4 .5zM80.9 70.6v35.6M226.6 91.8l-1.4 3.4M243 93.5h6.4l19.4 33.7M264.5 88.6l3.3-.5v1zM264.5 96.3l3.3-.5v1.1z"/>
<path d="M264.5 85.4v37.6M264.5 88.6h19.3M264.5 96.3h7.7M281.8 96.3h14.9M286.2 95.8l3.3 .5-3.3 .6zM289.5 96.3l3.3-.5v1.1zM289.5 93.2v5M295.1 88.6h19.4M297.2 94.4a4.9 4.9 0 0 0 0 4.3M306.8 94.4a4.6 4.6 0 0 1 0 4.3M307.3 96.3h7.2M311.2 88.1l3.3 .5-3.3 .5z"/>
<path d="M311.2 95.8l3.3 .5-3.3 .6zM314.5 85.4v37.6M35.5 110.5h41.1M38.6 110.5l.5 3.3h-1zM38.6 110.5v9.6M77.8 110.5h6.1M80.9 107.5v6M90.2 113.2h42.3M129.4 113.2l.5 3.4h-1.1zM129.4 113.2v6.9M226.7 119.2v3M383.3 117.8h-6.3v8.2"/>
<path d="M35.5 134.5h41.1M38.1 131.2h1l-.5 3.3zM38.6 124.4v10.1M70.4 130.6v45.6M77.8 134.5h6.1M80.9 131.4v6.1M81.9 135.3l2.9 1.6-.6 .9zM81.9 135.3l31.9 25.4h6.4M90.2 131.7h42.3M90.8 130.8l3 1.6-.6 .8zM90.8 130.8l25.1 18.9h6.4M91.3 130.6v45.6"/>
<path d="M128.8 128.4h1.1l-.5 3.3zM129.4 124.4v7.3M190.9 126.7h24.1M194 126.7l.5 3.3h-1zM194 126.7v8.2M194 139.3v7.6M225.2 120.7h3M225.2 132.7h3M226.7 131.2v3M226.7 135.5v30.7M262.9 126h3.3M262.9 130.8h3.3"/>
<path d="M264.5 124.3v3.4M264.5 129.2v3.3M264.5 133.8v23.3M266.7 124.6l.9-.5 1.2 3.1zM267.3 128.4h.5M267.5 130.8h8.8M268.7 128.4h1.7M269.5 126.2v.5M269.5 127.6v1.7M269.5 130.1v.5M269.5 131.9v25.2M271.2 128.4h.5"/>
<path d="M272.6 125.1h1l-.5 3.3zM273 128.4h3.3M273.1 130.8l.5 3.3h-1zM273.1 130.8v19.2h6.3M273.1 122.1v6.3M312.8 126h67.4M312.8 130.8h73.4M314.5 124.3v3.4M314.5 129.2v3.3M314.8 131.8l1.3 3-1 .3zM314.8 131.8l7.4 27.6h6.3M376.4 122.7h1.1l-.5 3.3z"/>
<path d="M377 130.8l.5 3.3h-1.1zM377 130.8v6.4M383 130.8l.5 3.3h-1.1zM383 130.8v6.5M126.6 158.9l-1.4 3.5M190.9 146.9h36.2M193.5 143.5h1l-.5 3.4zM258.2 153.9h6.3M261.2 153.4l3.3 .5-3.3 .5zM269.5 153.9l3.3-.5v1zM269.5 153.9h6.4M289.5 150.5v15.7"/>
<path d="M330 146.9h56.2M334.9 157.7l-1.3 3.4M382.4 143.5h1.1l-.5 3.4zM383 141.6v5.3M64 173h6.4M67.1 172.5l3.3 .5-3.3 .5zM91.3 173l3.3-.5v1zM91.3 173h6.4M226.7 163l3.3-.5v1zM226.7 163h20.6M266.7 163h22.8M286.2 162.5l3.3 .5-3.3 .5z"/>
<circle cx="225.9" cy="93.5" r="1.21"/>
<circle cx="334.2" cy="159.4" r="1.21"/>
<circle cx="125.9" cy="160.7" r="1.2"/>
</g>
<path d="M289.5 149.2v-49.7" fill="none" stroke="#191924" stroke-width=".22" stroke-dasharray="15.2 1.3 1.3 1.3" stroke-dashoffset="1.8" stroke-linecap="butt"/>
<path d="M216.3 126.7h20.8" fill="none" stroke="#191924" stroke-width=".22" stroke-dasharray="15.2 1.3 1.3 1.3" stroke-dashoffset="6.7" stroke-linecap="butt"/>
<path d="M226.7 136.5v-19.6" fill="none" stroke="#191924" stroke-width=".22" stroke-dasharray="15.2 1.3 1.3 1.3" stroke-dashoffset="7.3" stroke-linecap="butt"/>
<path d="M330.4 241.1h-7.5" fill="none" stroke="#000" stroke-width=".22" stroke-dasharray="15.2 1.3 1.3 1.3" stroke-dashoffset="13.4" stroke-linecap="butt"/>
<path d="M318.7 237.1v8.1M314.7 241.1h8.1" fill="none" stroke="#000" stroke-width=".22" stroke-dasharray="15.2 1.3 1.3 1.3" stroke-dashoffset="13.1" stroke-linecap="butt"/>
<path d="M9.5 9.6h412.8v260.3h-412.8z" fill="none" stroke="#000" stroke-width=".5"/>
<path d="M91.3 110.5l.9 .4-1.8 2.9z" fill="#000"/>
<path d="M376.4 122.7h1.1l-.5 3.3zM377 130.8l.5 3.3h-1.1zM314.8 131.8l.3 3.3 1-.3zM264.5 88.6l3.3-.5v1zM311.2 88.1l3.3 .5-3.3 .5zM194 126.7l.5 3.3h-1zM193.5 143.5h1l-.5 3.4zM226.7 163l3.3-.5v1zM286.2 162.5l3.3 .5-3.3 .5zM264.5 96.3l3.3-.5v1.1zM286.2 95.8l3.3 .5-3.3 .6zM311.2 95.8l3.3 .5-3.3 .6zM289.5 96.3l3.3-.5v1.1zM383 130.8l.5 3.3h-1.1zM382.4 143.5h1.1l-.5 3.4zM272.6 125.1h1l-.5 3.3zM273.1 130.8l.5 3.3h-1zM269.5 153.9l3.3-.5v1zM261.2 153.4l3.3 .5-3.3 .5zM266.7 124.6l2.1 2.6-1.2-3.1zM44.1 73.8l3.3-.6v1.1zM77.5 73.2l3.4 .6-3.4 .5zM90.8 130.8l2.4 2.4 .6-.8zM81.9 135.3l2.3 2.5 .6-.9zM129.4 113.2l.5 3.4h-1.1zM128.8 128.4h1.1l-.5 3.3zM38.6 110.5l.5 3.3h-1zM38.1 131.2h1l-.5 3.3zM67.1 172.5l3.3 .5-3.3 .5zM91.3 173l3.3-.5v1z" fill="#191924"/>
<text font-size="7" x="371.2" y="268.7">B</text>
<g font-size="4.4" fill="#191924">
<text x="69.5" y="190">DETAIL C</text>
<text x="68.4" y="194.2">SCALE 2:3</text>
</g>
<g font-size="4.2">
<text x="34.1" y="8.1">8</text>
<text x="85.7" y="8.1">7</text>
<text x="137.3" y="8.1">6</text>
<text x="188.9" y="8.1">5</text>
<text x="240.5" y="8.1">4</text>
<text x="292.1" y="8.1">3</text>
<text x="343.7" y="8.1">2</text>
<text x="395.3" y="8.1">1</text>
<text x="5.1" y="46.4">D</text>
<text x="423.7" y="46.4">D</text>
<text x="190.2" y="105.6">C</text>
<text x="5.1" y="111.4">C</text>
<text x="423.7" y="111.4">C</text>
<text x="5.2" y="176.5">B</text>
<text x="423.8" y="176.5">B</text>
<text x="248.3" y="232">SEE NOTES</text>
<text x="248.3" y="238.9">SEE NOTES</text>
<text x="5.2" y="241.6">A</text>
<text x="248.3" y="245.9">SEE NOTES</text>
<text x="423.8" y="241.6">A</text>
<text x="334" y="248">PELICAN 1485 WITH MODIFICATIONS -</text>
<text x="248.5" y="253.4">2353.328</text>
<text x="295.9" y="253.4">EER</text>
<text x="334" y="252">TUB</text>
<text x="248.5" y="260.9">DBC</text>
<text x="295.9" y="260.8">11/12/2024</text>
<text x="334" y="260.8">VX~02-00068-TUB</text>
<text x="416" y="260.9">D</text>
<text x="248.5" y="267.9">11/12/2024</text>
<text x="295.9" y="267.9">PURCHASED PART CUSTOMIZED</text>
<text x="386.5" y="267.9">1:3</text>
<text x="406.2" y="267.9">4 OF 4</text>
<text x="34.1" y="274.2">8</text>
<text x="85.7" y="274.2">7</text>
<text x="137.3" y="274.2">6</text>
<text x="188.9" y="274.2">5</text>
<text x="240.5" y="274.2">4</text>
<text x="292.1" y="274.2">3</text>
<text x="343.7" y="274.2">2</text>
<text x="395.3" y="274.2">1</text>
</g>
<text font-size="4.2" fill="#191924" x="206.5" y="18">BOTTOM TUB</text>
<g font-size="3.5">
<text x="119.7" y="64.4">THIS CUTOUT TO BE HAND MODDED.</text>
<text x="119.7" y="68.9">USE CNC TO MACHINE PILOT HOLES</text>
<text x="119.7" y="73.5">AND FINISH WITH HAND MOD.</text>
<text x="288.5" y="169.9">C</text>
<text x="289.4" y="171">L</text>
</g>
<g font-size="3.5" fill="#191924">
<text x="58.7" y="75.2">55.19</text>
<text x="284.6" y="89.9">2X 150</text>
<text x="227.9" y="94.8">8.35 THRU</text>
<text x="273" y="97.6">2X 75</text>
<text x="298" y="97.8">2X 75</text>
<text x="384.1" y="119">2X 14.50</text>
<text x="36.9" y="123.5">36</text>
<text x="121.3" y="123.5">27.68±0.50</text>
<text x="190" y="138.4">60.53</text>
<text x="376.8" y="140.8">2X 48.09</text>
<text x="123.1" y="150.9">4X R3.50</text>
<text x="265.2" y="155.1">15</text>
<text x="280.2" y="151.2">7.25</text>
<text x="120.2" y="161.9">2X</text>
<text x="127.9" y="161.9">4 THRU</text>
<text x="328.5" y="160.6">4X</text>
<text x="336.2" y="160.6">6 THRU</text>
<text x="248.1" y="164.2">188.45±1.30</text>
<text x="72.8" y="174.3">31.40±0.50</text>
</g>
<g font-size="2.2">
<text x="248.3" y="227.6">MATERIAL</text>
<text x="248.3" y="235.3">FINISH</text>
<text x="248.3" y="242.1">COLOR</text>
<text x="334" y="243.4">DESCRIPTION</text>
<text x="248" y="249.5">EST. WEIGHT</text>
<text x="296" y="249.5">APPROVED BY</text>
<text x="248.2" y="257">ENGINEER</text>
<text x="296" y="256.8">APPROVED DATE</text>
<text x="334.5" y="256.8">PART NUMBER</text>
<text x="413.4" y="256.8">REV.</text>
<text x="248.5" y="264">RELEASE DATE</text>
<text x="295.9" y="264">CAD TYPE</text>
<text x="365.8" y="264">SIZE</text>
<text x="377.2" y="264">SCALE</text>
<text x="397.5" y="264">SHEET</text>
</g>
<g font-size="2.1">
<text x="296.1" y="227.3">UNLESS OTHERWISE SPECIFIED</text>
<text x="296.1" y="229.8">DIMENSIONS ARE IN MILLIMETERS</text>
<text x="296.1" y="232.3">DO NOT SCALE DRAWING</text>
<text x="295.8" y="235.3">TOLERANCES: SEE NOTES</text>
<text x="295.8" y="239.6">THIRD ANGLE</text>
<text x="295.8" y="242.1">PROJECTION</text>
</g>
</svg>
